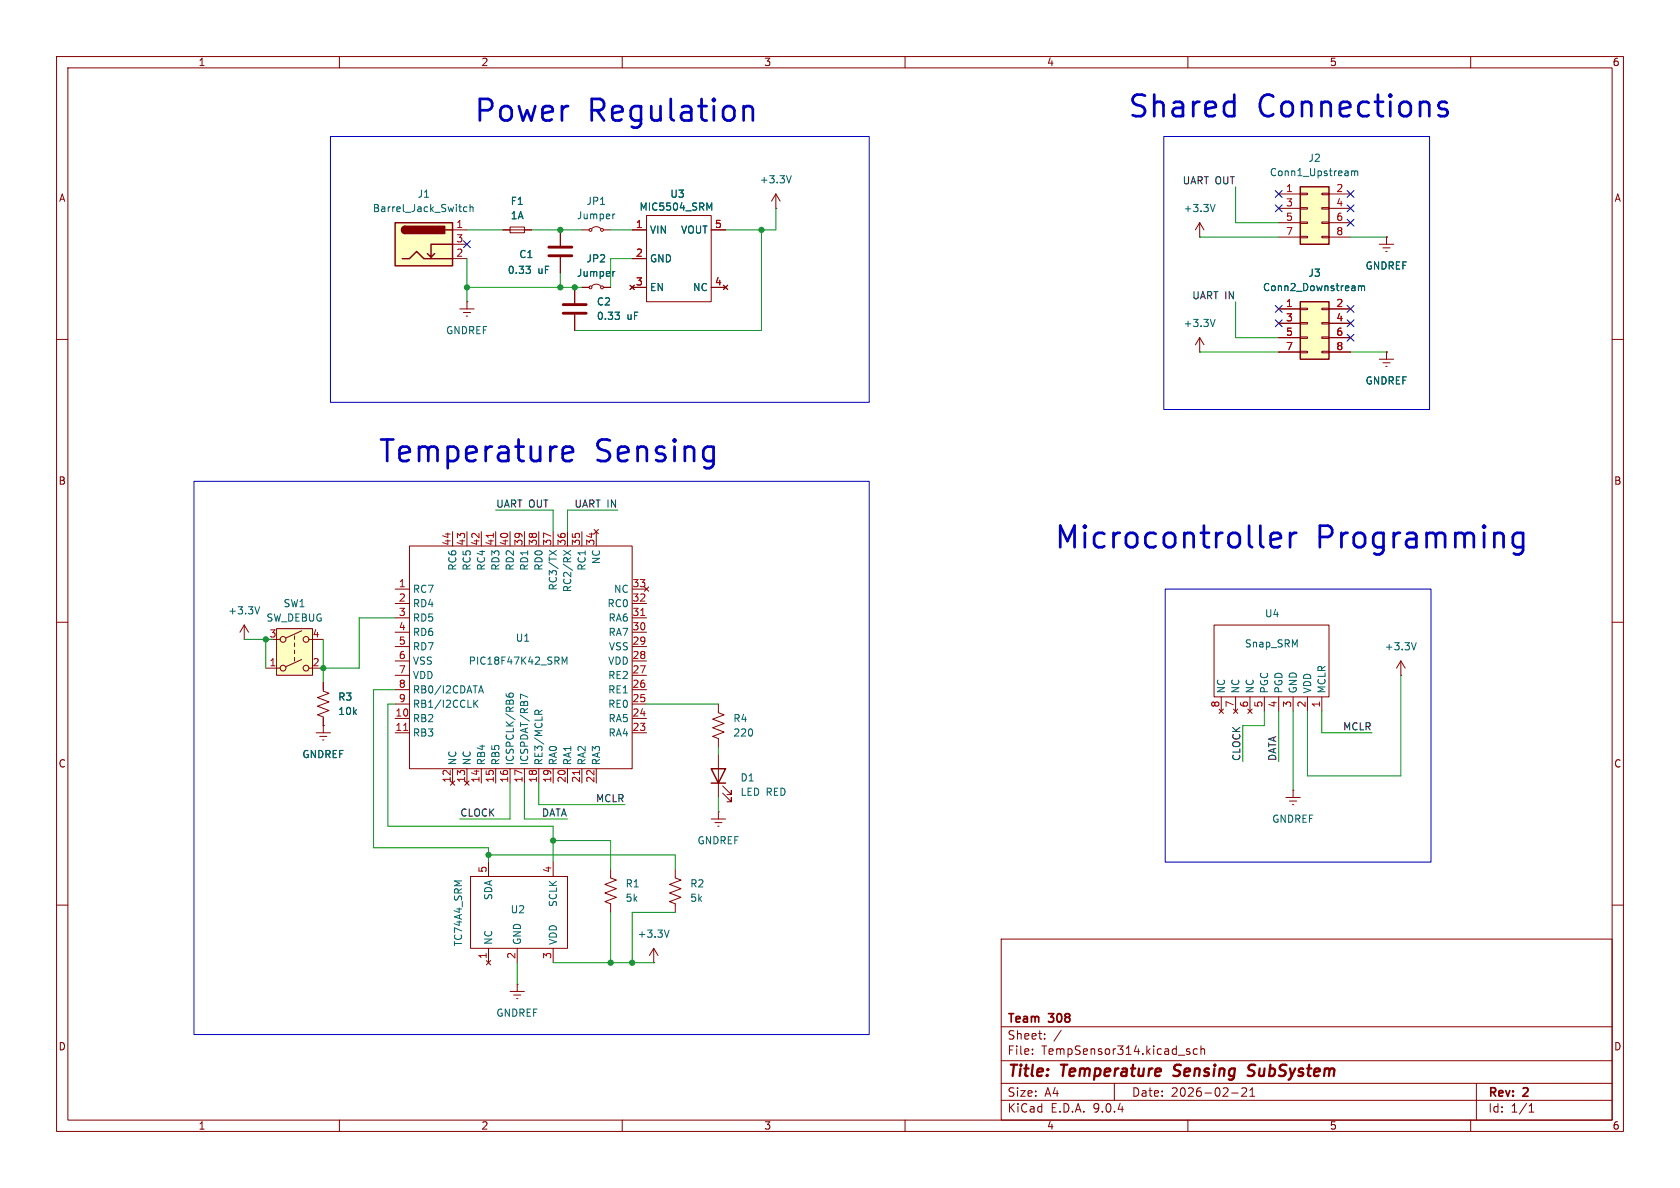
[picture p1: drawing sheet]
<svg xmlns="http://www.w3.org/2000/svg" width="297mm" height="210mm" viewBox="0 0 297 210" stroke-linecap="round" stroke-linejoin="round" font-family="sans-serif">
<g fill="none" stroke="#840000" stroke-width=".18">
<path d="M10 10h277v190h-277zM12 12h273v186h-273zM60 10v2M110 10v2M160 10v2M210 10v2M260 10v2M102.9 50.8h1.2M104.6 50.5a1.08 1.08 0 0 1 1.6 0M106.7 50.8h1.2M10 60h2M285 60h2"/>
<path d="M10 110h2M285 110h2M127 124.5v1.5l1 .4-2 .7 2 .8-2 .8 2 .7-2 .8 1 .4v1.5M10 160h2M177 166h108v32h-108zM285 160h2M60 198v2M110 198v2M160 198v2M177 194.5h108M177 191.5h108M177 187.5h108"/>
<path d="M177 181.5h108M182.5 186.3v.1M182.5 185.5v.1M184.7 183.6v.1M184.7 182.8v.1M187.6 182.1l-1.3 2M197 191.5v3M210 185.9l.3 .1 .1 .2-.2 .2h-.3M210 185.4l.3 .1M210 198v2M211.7 185.5l-.5-.1-.2 .3v.4l.1 .2h.6M212.3 185.5l.2-.1 .4 .1 .1 .9"/>
<path d="M212.3 184.9v1.5M217.7 193.2h1.2M220.3 192.4v.5l-.8 .9h.9M221 193.8h.8M221 192.7l.4-.4v1.5M260 198v2M261 191.5v6.5M270.3 196.6h.9M270.3 195.5l.4-.4v1.5"/>
<circle cx="104.4" cy="50.8" r=".25"/>
<circle cx="106.4" cy="50.8" r=".25"/>
</g>
<path d="M207.4 190.1l.3 .1M207.7 188.4l-.1 .4v.2M221.6 190a.85 .85 0 0 1-1 .1M221.6 188.2l-.6 .1a.46 .46 0 0 0-.3 .5 .46 .46 0 0 0 .4 .4l.5 .2" fill="none" stroke="#840000" stroke-width=".4"/>
<path d="M108.7 48l-.3 .1" fill="none" stroke="#006464" stroke-width=".18"/>
<path d="M48.9 111.1h6.3v8.3h-6.3z" fill="#ffffc2"/>
<g fill="none" stroke="#840000" stroke-width=".18">
<path d="M212.1 59.7l-.8 1.3M212.1 59.7l.8 1.3M212.1 59.7v2.5M212.1 62.2h.1M43.2 113h.1M43.2 110.5l-.8 1.3M43.2 110.5l.7 1.3M43.2 110.5v2.5M47 113h2.5M47 118.1h2.5M48.9 111.1h6.3v8.3h-6.3zM52.1 112.4v.6"/>
<path d="M52.1 113.7v.6M52.1 114.9v.7M52.1 116.2v.6M53.3 111.5l-2.8 1.3M53.3 116.6l-2.8 1.3M54.6 113h2.5M54.6 118.1h2.5M55.9 129.5h2.5M56.5 130.2h1.3M57 130.8h.3M57.1 120.7v1.5l1.1 .4-2.1 .7 2.1 .8-2.1 .7 2.1 .8-2.1 .8 1 .3v2.8M57.1 128.3h.1"/>
<path d="M127 133.4v7.6M127.8 138.9l1.5 1.6v-.8v.8h-.8M83.2 154.9h17.1v12.7h-17.1zM86.4 152.4v2.5M97.8 152.4v2.5M107.9 153.7v1.5l1.1 .4-2.1 .7 2.1 .8-2.1 .8 2.1 .7-2.1 .8 1 .4v1.5M119.4 153.7v1.5l1 .4-2 .7 2 .8-2 .8 2 .7-2 .8 1 .4v1.5M125.7 144.8h2.6M126.4 145.4h1.2M126.9 146.1h.2M127 143.5h.1M127 143.5v1.3"/>
<path d="M127.8 140.2l1.5 1.5v-.7v.7h-.8M86 169.8l.7 .8M86.4 167.6v2.6M86.7 169.8l-.7 .8M90.2 175.3h2.5M90.8 175.9h1.3M91.3 176.5h.3M91.4 174h.1M91.4 167.6v2.6M91.4 174v1.3M97.8 167.6v2.6M115.6 170.2h.1"/>
<path d="M115.6 167.6l-.8 1.3M115.6 167.6l.7 1.3M115.6 167.6v2.6"/>
<circle cx="50" cy="118.1" r=".51"/>
<circle cx="50" cy="113" r=".51"/>
<circle cx="54.1" cy="118.1" r=".51"/>
<circle cx="54.1" cy="113" r=".51"/>
</g>
<path d="M214.8 56.5l-.4 1.2M45.9 107.3l-.4 1.2M118.3 164.4l-.4 1.3" fill="none" stroke="#006464" stroke-width=".18"/>
<path d="M125.7 135.9h2.6l-1.3 2.5zM125.7 138.4h2.6" fill="none" stroke="#840000" stroke-width=".25"/>
<path d="M229.9 53.3h5v10.2h-5z" fill="#ffffc2"/>
<path d="M229.9 53.3h5v10.2h-5z" fill="none" stroke="#840000" stroke-width=".25"/>
<g fill="none" stroke="#840000" stroke-width=".18">
<path d="M226.1 54.6h3.8M226.1 57.2h3.8M226.1 59.7h3.8M229.9 54.5h1.2v.2h-1.2zM229.9 57h1.2v.3h-1.2zM229.9 59.6h1.2v.2h-1.2zM233.7 54.5h1.2v.2h-1.2zM233.7 57h1.2v.3h-1.2zM233.7 59.6h1.2v.2h-1.2zM234.9 54.6h3.9M234.9 57.2h3.9M234.9 59.7h3.9"/>
<path d="M243.8 43.2h2.6M244.5 43.8h1.2M245 44.5h.2M245.1 41.9h.1M245.1 41.9v1.3M226.1 62.2h3.8M229.9 62.1h1.2v.3h-1.2zM233.7 62.1h1.2v.3h-1.2zM234.9 62.2h3.9M243.8 63.5h2.6M244.5 64.1h1.2M245 64.8h.2"/>
<path d="M245.1 62.2h.1M245.1 62.2v1.3M228.6 139.7h.1M228.6 139.7v1.3M227.3 141h2.6M228 141.6h1.2M228.5 142.2h.2"/>
</g>
<path d="M240.2 50.5v.9M240.2 50.7l.3-.2 .2 .2M240.7 50.7l.2-.2 .3 .1v.8M240.7 50.7v.7" fill="none" stroke="#006464" stroke-width=".18"/>
<path d="M69.8 39.4h10.2v7.6h-10.2z" fill="#ffffc2"/>
<path d="M69.8 39.4h10.2v7.6h-10.2zM71.1 45.7h1.3l1.3-1.2 1.2 1.2h5.1M71.6 40a.64 .64 0 0 0-.6 .6 .64 .64 0 0 0 .6 .7M76.8 44.8l-.6 .7M78.7 40.6h1.3M80 43.2h-3.8v2.3l-.6-.7" fill="none" stroke="#840000" stroke-width=".25"/>
<g fill="#840000" stroke="#840000" stroke-width=".25">
<path d="M71.2 40.2l.4-.2v1.3a.63 .63 0 0 1-.6-.4 .63 .63 0 0 1 .2-.7z"/>
<path d="M71.6 40h7v1.3h-7z"/>
</g>
<g fill="none" stroke="#840000" stroke-width=".18">
<path d="M114.3 38.1h11.4v15.2h-11.4zM137.2 36.8h.1M137.2 34.3l-.8 1.3M137.2 34.3l.7 1.3M137.2 34.3v2.5M80 40.6h2.5M80 43.2h2.5M80 45.7h2.5M88.9 40.6h5.1M90.2 40.1h2.5v1h-2.5zM99.1 40.6v2.8M99.1 45.5v2.8"/>
<path d="M102.9 40.6h1.2M104.6 40.4a1.08 1.08 0 0 1 1.6 0M106.7 40.6h1.2M111.4 50.4l.7 .8M111.8 40.6h2.5M111.8 45.7h2.5M111.8 50.8h2.5M112.1 50.4l-.7 .8M125.7 40.6h2.6M125.7 50.8h2.6M127.9 50.4l.8 .8M128.7 50.4l-.8 .8"/>
<path d="M214.6 110.5h20.3v12.7h-20.3zM215.5 125.3l.8 .8M215.9 123.2v2.5M216.3 125.3l-.8 .8M218.1 125.3l.7 .8M218.4 123.2v2.5M218.8 125.3l-.7 .8M220.6 125.3l.8 .8M221 123.2v2.5M221.4 125.3l-.8 .8M223.5 123.2v2.5M226.1 123.2v2.5"/>
<path d="M228.6 123.2v2.5M231.1 123.2v2.5M233.7 123.2v2.5"/>
<circle cx="104.4" cy="40.6" r=".25"/>
<circle cx="106.4" cy="40.6" r=".25"/>
</g>
<path d="M82.5 36.6h-.3l-.3 .2 .2 .5h.4M83.1 36.7l.2-.1h.3v.8M83.1 36.1v1.3M108.7 37.8l-.3 .2M125.4 36.8l.4-.9v1.3M139.9 31.1l-.4 1.2M93 47.1h.8l-.5 .4M93.6 47.6l.2 .2-.2 .5" fill="none" stroke="#006464" stroke-width=".18"/>
<path d="M97 43.7h4.1M97 45.2h4.1" fill="none" stroke="#840000" stroke-width=".51"/>
<path d="M229.9 33h5v10.2h-5z" fill="#ffffc2"/>
<path d="M229.9 33h5v10.2h-5z" fill="none" stroke="#840000" stroke-width=".25"/>
<g fill="none" stroke="#840000" stroke-width=".18">
<path d="M212.1 39.4l-.8 1.2M212.1 39.4l.8 1.2M212.1 39.4v2.5M226.1 34.3h3.8M226.1 36.8h3.8M226.1 39.4h3.8M229.9 34.2h1.2v.2h-1.2zM229.9 36.7h1.2v.3h-1.2zM229.9 39.2h1.2v.3h-1.2zM233.7 34.2h1.2v.2h-1.2zM233.7 36.7h1.2v.3h-1.2zM233.7 39.2h1.2v.3h-1.2z"/>
<path d="M234.9 34.3h3.9M234.9 36.8h3.9M234.9 39.4h3.9M81.3 54.6h2.5M81.9 55.2h1.3M82.4 55.9h.3M82.5 53.3h.1M82.5 53.3v1.3M88.9 40.6h1.3M92.7 40.6h1.3M99.1 40.6v2.8M99.1 45.5v2.8"/>
<path d="M101.6 50.8v2.8M101.6 55.6v2.8M102.9 50.8h1.2M106.7 50.8h1.2M111.4 50.4l.7 .8M111.8 40.6h2.5M111.8 50.8h2.5M111.8 45.7h2.5M112.1 50.4l-.7 .8M125.7 40.6h2.6M125.7 50.8h2.6M127.9 50.4l.8 .8"/>
<path d="M128.7 50.4l-.8 .8M212.1 41.9h.1M226.1 41.9h3.8M226.1 54.6h3.8M226.1 57.2h3.8M226.1 59.7h3.8M229.9 41.8h1.2v.2h-1.2zM233.7 41.8h1.2v.2h-1.2zM234.9 41.9h3.9M234.9 54.6h3.9M234.9 57.2h3.9M234.9 59.7h3.9"/>
<path d="M245.1 41.9h.1M226.1 62.2h3.8M234.9 62.2h3.9M245.1 62.2h.1M72.4 96.5h39.4v39.4h-39.4zM80 94v2.5M82.5 94v2.5M85.1 94v2.5M87.6 94v2.5M90.2 94v2.5M92.7 94v2.5M95.2 94v2.5"/>
<path d="M97.8 94v2.5M100.3 94v2.5M102.9 94v2.5M105 93.6l.8 .8M105.4 94v2.5M105.8 93.6l-.8 .8M69.8 104.1h2.6M69.8 106.7h2.6M69.8 109.2h2.6M69.8 111.8h2.6M69.8 114.3h2.6M69.8 116.8h2.6"/>
<path d="M69.8 119.4h2.6M111.8 104.1h2.5M111.8 106.7h2.5M111.8 109.2h2.5M111.8 111.8h2.5M111.8 114.3h2.5M111.8 116.8h2.5M111.8 119.4h2.5M113.9 103.8l.8 .7M114.7 103.8l-.8 .7M247.6 119.4h.1M247.6 116.8l-.7 1.3"/>
<path d="M247.6 116.8l.8 1.3M247.6 116.8v2.6M57.1 128.3h.1M57.1 120.7v1.2M57.1 127v1.3M69.8 121.9h2.6M69.8 124.5h2.6M69.8 127h2.6M69.8 129.5h2.6M79.6 138l.8 .8M80 135.9v2.5M80.4 138l-.8 .8"/>
<path d="M82.5 135.9v2.5M85.1 135.9v2.5M87.6 135.9v2.5M90.2 135.9v2.5M92.7 135.9v2.5M95.2 135.9v2.5M97.8 135.9v2.5M100.3 135.9v2.5M102.9 135.9v2.5M105.4 135.9v2.5M111.8 121.9h2.5M111.8 124.5h2.5"/>
<path d="M111.8 127h2.5M111.8 129.5h2.5"/>
</g>
<g fill="none" stroke="#006464" stroke-width=".18">
<path d="M125.4 36.8l.4-.9v1.3M214.8 36.1l-.4 1.3M238.9 30.2v.9M238.9 30.3l.4-.1 .2 .2M239.5 30.4l.2-.2 .3 .1v.8M239.5 30.4v.7M93 47.1h.8l-.5 .4M93.6 47.6l.2 .2-.2 .5M108.7 48l-.3 .1M108.7 55.2h.8l-.4 .5M109.4 55.7l.1 .2-.1 .5M240.2 50.5v.9"/>
<path d="M240.2 50.7l.3-.2 .2 .2M240.7 50.7l.2-.2 .3 .1v.8M240.7 50.7v.7M97.1 97.3l1.3 .9M98.4 97.3l-1.3 .9M99.6 97.3l1.3 .9M100.9 97.3l-1.3 .9M99.4 117.4v-1.3l.4 1 .4-1v1.3M250.4 113.6l-.5 1.3M83.8 123.8v1.2M83.9 124.3l.6 .7M84.5 123.8l-.7 .7"/>
<path d="M84.6 122.5l.4-1.3 .5 1.3M84.7 122.1h.6M89.5 122.6v.4a.86 .86 0 0 0 1.2 0l-.1-.4-.4-.1-.2 .3v.3l.2 .1M93.3 123.2l-1.3-.5v.8M94.6 126.3v-.5l.2-.3 .4 .2v.6M95.8 125.5l-.6 .5"/>
</g>
<path d="M87.2 94.3v.7M113.3 108.8h.7M71.4 129.1h.7M102.5 136.2v.7" fill="none" stroke="#a90000" stroke-width=".18"/>
<path d="M99.6 53.8h4M99.6 55.4h4" fill="none" stroke="#840000" stroke-width=".51"/>
<g fill="none" stroke="#009600" stroke-width=".18">
<path d="M137.2 36.8v3.8h-8.9M218.4 33v6.4h7.7M82.5 40.6h6.4M82.5 50.8h20.4M82.5 45.7v7.6M94 40.6h8.9M99.1 48.3v2.5M107.9 40.6h3.9M111.8 45.7h-3.9v5.1M134.6 40.6v17.8h-33M212.1 41.9h14M218.4 53.3v6.4h7.7"/>
<path d="M238.8 41.9h6.3M212.1 62.2h14M238.8 62.2h6.3M87.6 90.2h10.2v3.8M109.2 90.2h-8.9v3.8M43.2 113h5.1M47 113v5.1M57.1 113v7.7M69.8 109.2h-6.3v8.9h-6.4M247.6 119.4v17.8h-16.5v-11.5M69.8 124.5h-1.2v21.6h29.2v6.3M69.8 121.9h-3.8v28h20.4v2.5"/>
<path d="M90.2 138.4v6.4h-8.9M92.7 138.4v6.4h7.6M95.2 138.4v3.8h15.3M114.3 124.5h12.7M127 132.1v1.3M223.5 125.7v2.6h-3.8v6.3M226.1 125.7v8.9M228.6 125.7v14M233.7 125.7v3.8h8.9M86.4 151.1h33v2.6M97.8 148.6h10.1v5.1M127 141v2.5"/>
<path d="M91.4 170.2v3.8M97.8 170.2h17.8M107.9 161.3v8.9M119.4 161.3h-7.6v8.9"/>
</g>
<g fill="none" stroke="#000084" stroke-width=".18">
<path d="M225.5 36.2l1.2 1.2M225.5 33.7l1.2 1.2M226.7 36.2l-1.2 1.2M226.7 33.7l-1.2 1.2M238.2 38.8l1.2 1.2M238.2 36.2l1.2 1.2M238.2 33.7l1.2 1.2M239.4 38.8l-1.2 1.2M239.4 36.2l-1.2 1.2M239.4 33.7l-1.2 1.2M81.9 42.6l1.3 1.2M83.2 42.6l-1.3 1.2"/>
<path d="M225.5 54l1.2 1.2M225.5 56.5l1.2 1.3M226.7 54l-1.2 1.2M226.7 56.5l-1.2 1.3M238.2 56.5l1.2 1.3M238.2 54l1.2 1.2M238.2 59.1l1.2 1.2M239.4 56.5l-1.2 1.3M239.4 54l-1.2 1.2M239.4 59.1l-1.2 1.2"/>
</g>
<path d="M58.4 24.1h95.3v47h-95.3zM205.7 24.1h47v48.3h-47zM34.3 85.1h119.4v97.8h-119.4zM206 104.1h47v48.3h-47z" fill="none" stroke="#0000c2" stroke-width=".18"/>
<g fill="none" stroke="#0000c2" stroke-width=".48">
<path d="M131.5 18.8v2.5M131.5 19.1a.95 .95 0 0 1 1.6 .2v2M217.8 18l.4 .2M218.2 16.7v3.8M255.8 18.2l-.4-.2h-.5l-.4 .2-.2 .3 .2 .6 1.3 .3 .1 .4-.1 .6-.4 .1h-.7l-.4-.1M218.2 20.4l-.4 .1M125.8 79l.3 .1M126.1 79v3l-.1 .4M99.5 80.2l1.8-.3-.2-.8-.4-.1h-.7l-.3 .1-.2 .4v1.5l.2 .3 .3 .2h.7l.4-.2M126.1 81.3l-.3 .2M222.8 96.2l.2 .4 .4 .1M224.6 95.5l1.8-.4-.1-.7-.4-.2h-.7l-.4 .2-.2 .3v1.5l.2 .4 .4 .1h.7l.4-.1"/>
<path d="M228.1 94.2v2.5M229.2 94.2a.97 .97 0 0 0-1.1 .7M269.3 94.4l-.4-.2h-.7l-.6 .4-.2 .3v1.1l.4 .6 .4 .1h.7l.4-.1M269.3 94.2v3.1a1.03 1.03 0 0 1-1.7 .5"/>
</g>
<g fill="#009600" stroke="#009600" stroke-width=".18">
<circle cx="99.1" cy="50.8" r=".46"/>
<circle cx="101.6" cy="50.8" r=".46"/>
<circle cx="99.1" cy="40.6" r=".46"/>
<circle cx="134.6" cy="40.6" r=".46"/>
<circle cx="47" cy="113" r=".46"/>
<circle cx="82.5" cy="50.8" r=".46"/>
<circle cx="111.8" cy="170.2" r=".46"/>
<circle cx="107.9" cy="170.2" r=".46"/>
<circle cx="97.8" cy="148.6" r=".46"/>
<circle cx="86.4" cy="151.1" r=".46"/>
<circle cx="57.1" cy="118.1" r=".46"/>
</g>
<g font-size="5.3" fill="#0000c2">
<text x="83.6" y="22.2">Power</text>
<text x="104" y="22.2">Regulation</text>
<text x="199.2" y="21.4">Shared</text>
<text x="222.3" y="21.4">Connections</text>
<text x="66.7" y="82.4">Temperature</text>
<text x="105.3" y="82.4">Sensing</text>
<text x="186.2" y="97.6">Microcontroller</text>
<text x="232.8" y="97.6">Programming</text>
</g>
<g font-size="2.8" fill="#840000">
<text x="178" y="190.9">Title:</text>
<text x="187.7" y="190.9">Temperature</text>
<text x="208.4" y="190.9">Sensing</text>
<text x="222.3" y="190.9">SubSystem</text>
</g>
<g font-size="2.1" fill="#840000">
<text x="178" y="184">Sheet:</text>
<text x="178" y="181.2">Team</text>
<text x="185.5" y="181.2">308</text>
<text x="178" y="186.7">File:</text>
<text x="184.1" y="186.7">TempSensor314.kicad_sch</text>
<text x="178" y="196.9">KiCad</text>
<text x="178" y="194.1">Size:</text>
<text x="184.7" y="194.1">A4</text>
<text x="185.7" y="196.9">E.D.A.</text>
<text x="193.3" y="196.9">9.0.4</text>
<text x="200" y="194.1">Date:</text>
<text x="207" y="194.1">2026-02-21</text>
<text x="263" y="194.3">Rev:</text>
<text x="263" y="196.9">Id:</text>
<text x="267.1" y="196.9">1/1</text>
<text x="269.4" y="194.3">2</text>
</g>
<g font-size="1.8" fill="#840000">
<text x="35" y="11.9">1</text>
<text x="85" y="11.9">2</text>
<text x="135" y="11.9">3</text>
<text x="185" y="11.9">4</text>
<text x="235" y="11.9">5</text>
<text x="285" y="11.9">6</text>
<text x="10.3" y="35.9">A</text>
<text x="285.3" y="35.9">A</text>
<text x="10.3" y="85.9">B</text>
<text x="285.3" y="85.9">B</text>
<text x="10.3" y="135.9">C</text>
<text x="285.3" y="135.9">C</text>
<text x="10.3" y="185.9">D</text>
<text x="285.3" y="185.9">D</text>
<text x="35" y="199.9">1</text>
<text x="85" y="199.9">2</text>
<text x="135" y="199.9">3</text>
<text x="185" y="199.9">4</text>
<text x="235" y="199.9">5</text>
<text x="285" y="199.9">6</text>
</g>
<g font-size="1.8" fill="#006464">
<text x="231.2" y="28.8">J2</text>
<text x="73.7" y="35.2">J1</text>
<text x="118.4" y="35.2">U3</text>
<text x="134.2" y="32.6">+3.3V</text>
<text x="224.4" y="31.3">Conn1_Upstream</text>
<text x="65.8" y="37.7">Barrel_Jack_Switch</text>
<text x="90.2" y="36.4">F1</text>
<text x="90.2" y="39">1A</text>
<text x="101.9" y="39">Jumper</text>
<text x="103.6" y="36.4">JP1</text>
<text x="113" y="37.4">MIC5504_SRM</text>
<text x="114.8" y="41.5">VIN</text>
<text x="120.3" y="41.5">VOUT</text>
<text x="209.1" y="37.7">+3.3V</text>
<text x="91.7" y="45.8">C1</text>
<text x="103.6" y="46.6">JP2</text>
<text x="114.8" y="46.6">GND</text>
<text x="241.3" y="47.9">GNDREF</text>
<text x="89.7" y="48.6">0.33</text>
<text x="95.1" y="48.6">uF</text>
<text x="101.9" y="49.1">Jumper</text>
<text x="114.8" y="51.7">EN</text>
<text x="122.4" y="51.7">NC</text>
<text x="223.2" y="51.7">Conn2_Downstream</text>
<text x="231.2" y="49.1">J3</text>
<text x="78.8" y="59.3">GNDREF</text>
<text x="105.4" y="54.2">C2</text>
<text x="105.4" y="56.7">0.33</text>
<text x="110.8" y="56.7">uF</text>
<text x="209.1" y="58">+3.3V</text>
<text x="241.3" y="68.2">GNDREF</text>
<text x="80.9" y="101" transform="rotate(-90 80.9 101)">RC6</text>
<text x="83.4" y="101" transform="rotate(-90 83.4 101)">RC5</text>
<text x="86" y="101" transform="rotate(-90 86 101)">RC4</text>
<text x="88.5" y="101" transform="rotate(-90 88.5 101)">RD3</text>
<text x="91" y="101" transform="rotate(-90 91 101)">RD2</text>
<text x="93.6" y="101" transform="rotate(-90 93.6 101)">RD1</text>
<text x="96.1" y="101" transform="rotate(-90 96.1 101)">RD0</text>
<text x="103.7" y="101" transform="rotate(-90 103.7 101)">RC1</text>
<text x="106.3" y="99.8" transform="rotate(-90 106.3 99.8)">NC</text>
<text x="50" y="107.5">SW1</text>
<text x="72.9" y="105">RC7</text>
<text x="72.9" y="107.5">RD4</text>
<text x="98.7" y="104.5" transform="rotate(-90 98.7 104.5)">RC3/TX</text>
<text x="101.2" y="104.8" transform="rotate(-90 101.2 104.8)">RC2/RX</text>
<text x="107.3" y="107.5">RC0</text>
<text x="108.4" y="105">NC</text>
<text x="40.2" y="108.8">+3.3V</text>
<text x="47" y="110.1">SW_DEBUG</text>
<text x="72.9" y="110.1">RD5</text>
<text x="72.9" y="112.6">RD6</text>
<text x="91.1" y="113.6">U1</text>
<text x="107.5" y="110.1">RA6</text>
<text x="107.5" y="112.6">RA7</text>
<text x="223.5" y="109.3">U4</text>
<text x="72.9" y="115.2">RD7</text>
<text x="72.9" y="117.7">VSS</text>
<text x="82.8" y="117.7">PIC18F47K42_SRM</text>
<text x="107.4" y="117.7">VDD</text>
<text x="107.5" y="115.2">VSS</text>
<text x="220" y="114.7">Snap_SRM</text>
<text x="244.7" y="115.2">+3.3V</text>
<text x="59.7" y="124.1">R3</text>
<text x="72.9" y="120.2">VDD</text>
<text x="72.9" y="122.8">RB0/I2CDATA</text>
<text x="72.9" y="125.3">RB1/I2CCLK</text>
<text x="107.4" y="120.2">RE2</text>
<text x="107.4" y="122.8">RE1</text>
<text x="107.4" y="125.3">RE0</text>
<text x="216.8" y="122.7" transform="rotate(-90 216.8 122.7)">NC</text>
<text x="219.3" y="122.7" transform="rotate(-90 219.3 122.7)">NC</text>
<text x="221.8" y="122.7" transform="rotate(-90 221.8 122.7)">NC</text>
<text x="224.4" y="122.7" transform="rotate(-90 224.4 122.7)">PGC</text>
<text x="226.9" y="122.7" transform="rotate(-90 226.9 122.7)">PGD</text>
<text x="229.5" y="122.7" transform="rotate(-90 229.5 122.7)">GND</text>
<text x="232" y="122.7" transform="rotate(-90 232 122.7)">VDD</text>
<text x="234.5" y="122.7" transform="rotate(-90 234.5 122.7)">MCLR</text>
<text x="59.7" y="126.6">10k</text>
<text x="72.9" y="127.9">RB2</text>
<text x="72.9" y="130.4">RB3</text>
<text x="107.5" y="127.9">RA5</text>
<text x="107.5" y="130.4">RA4</text>
<text x="129.5" y="127.9">R4</text>
<text x="129.5" y="130.4">220</text>
<text x="53.4" y="134.2">GNDREF</text>
<text x="80.9" y="135.4" transform="rotate(-90 80.9 135.4)">NC</text>
<text x="83.4" y="135.4" transform="rotate(-90 83.4 135.4)">NC</text>
<text x="86" y="135.4" transform="rotate(-90 86 135.4)">RB4</text>
<text x="88.5" y="135.4" transform="rotate(-90 88.5 135.4)">RB5</text>
<text x="91" y="135.4" transform="rotate(-90 91 135.4)">ICSPCLK/RB6</text>
<text x="93.6" y="135.4" transform="rotate(-90 93.6 135.4)">ICSPDAT/RB7</text>
<text x="96.1" y="135.4" transform="rotate(-90 96.1 135.4)">RE3/MCLR</text>
<text x="98.7" y="135.4" transform="rotate(-90 98.7 135.4)">RA0</text>
<text x="101.2" y="135.4" transform="rotate(-90 101.2 135.4)">RA1</text>
<text x="103.7" y="135.4" transform="rotate(-90 103.7 135.4)">RA2</text>
<text x="106.3" y="135.4" transform="rotate(-90 106.3 135.4)">RA3</text>
<text x="130.8" y="138.3">D1</text>
<text x="130.8" y="140.9">LED RED</text>
<text x="123.2" y="149.5">GNDREF</text>
<text x="224.8" y="145.6">GNDREF</text>
<text x="87.2" y="159.2" transform="rotate(-90 87.2 159.2)">SDA</text>
<text x="90.2" y="161.6">U2</text>
<text x="98.7" y="160.4" transform="rotate(-90 98.7 160.4)">SCLK</text>
<text x="110.5" y="157.1">R1</text>
<text x="110.5" y="159.6">5k</text>
<text x="121.9" y="157.1">R2</text>
<text x="121.9" y="159.6">5k</text>
<text x="81.9" y="167.4" transform="rotate(-90 81.9 167.4)">TC74A4_SRM</text>
<text x="87.2" y="167.1" transform="rotate(-90 87.2 167.1)">NC</text>
<text x="92.3" y="167.1" transform="rotate(-90 92.3 167.1)">GND</text>
<text x="98.7" y="167.1" transform="rotate(-90 98.7 167.1)">VDD</text>
<text x="112.6" y="166">+3.3V</text>
<text x="87.6" y="179.9">GNDREF</text>
</g>
<g font-size="1.8" fill="#0f0f0f">
<text x="209" y="32.7">UART OUT</text>
<text x="210.7" y="53">UART IN</text>
<text x="87.6" y="89.8">UART OUT</text>
<text x="101.5" y="89.8">UART IN</text>
<text x="237.3" y="129.2">MCLR</text>
<text x="219.4" y="134.6" transform="rotate(-90 219.4 134.6)">CLOCK</text>
<text x="225.7" y="134.6" transform="rotate(-90 225.7 134.6)">DATA</text>
<text x="105.3" y="141.9">MCLR</text>
<text x="81.3" y="144.4">CLOCK</text>
<text x="95.7" y="144.4">DATA</text>
</g>
<g font-size="1.8" fill="#a90000">
<text x="227.3" y="34">1</text>
<text x="236.1" y="34">2</text>
<text x="80.6" y="40.4">1</text>
<text x="112.3" y="40.4">1</text>
<text x="126.3" y="40.4">5</text>
<text x="227.3" y="36.6">3</text>
<text x="227.3" y="39.1">5</text>
<text x="227.3" y="41.7">7</text>
<text x="236.1" y="36.6">4</text>
<text x="236.1" y="39.1">6</text>
<text x="236.1" y="41.7">8</text>
<text x="80.6" y="42.9">3</text>
<text x="80.6" y="45.5">2</text>
<text x="112.3" y="45.5">2</text>
<text x="112.3" y="50.5">3</text>
<text x="126.3" y="50.5">4</text>
<text x="227.3" y="54.4">1</text>
<text x="227.3" y="56.9">3</text>
<text x="227.3" y="59.4">5</text>
<text x="236.1" y="54.4">2</text>
<text x="236.1" y="56.9">4</text>
<text x="236.1" y="59.4">6</text>
<text x="227.3" y="62">7</text>
<text x="236.1" y="62">8</text>
<text x="79.8" y="96.6" transform="rotate(-90 79.8 96.6)">44</text>
<text x="82.3" y="96.6" transform="rotate(-90 82.3 96.6)">43</text>
<text x="84.8" y="96.6" transform="rotate(-90 84.8 96.6)">42</text>
<text x="87.4" y="96.6" transform="rotate(-90 87.4 96.6)">41</text>
<text x="89.9" y="96.6" transform="rotate(-90 89.9 96.6)">40</text>
<text x="92.5" y="96.6" transform="rotate(-90 92.5 96.6)">39</text>
<text x="95" y="96.6" transform="rotate(-90 95 96.6)">38</text>
<text x="97.5" y="96.6" transform="rotate(-90 97.5 96.6)">37</text>
<text x="100.1" y="96.6" transform="rotate(-90 100.1 96.6)">36</text>
<text x="102.6" y="96.6" transform="rotate(-90 102.6 96.6)">35</text>
<text x="105.2" y="96.6" transform="rotate(-90 105.2 96.6)">34</text>
<text x="70.4" y="103.9">1</text>
<text x="70.4" y="106.4">2</text>
<text x="111.7" y="103.9">33</text>
<text x="111.7" y="106.4">32</text>
<text x="47.6" y="112.8">3</text>
<text x="55.2" y="112.8">4</text>
<text x="70.4" y="109">3</text>
<text x="70.4" y="111.5">4</text>
<text x="111.7" y="109">31</text>
<text x="111.7" y="111.5">30</text>
<text x="47.6" y="117.9">1</text>
<text x="55.2" y="117.9">2</text>
<text x="70.4" y="114">5</text>
<text x="70.4" y="116.6">6</text>
<text x="70.4" y="119.1">7</text>
<text x="111.7" y="114">29</text>
<text x="111.7" y="116.6">28</text>
<text x="111.7" y="119.1">27</text>
<text x="70.4" y="121.7">8</text>
<text x="70.4" y="124.2">9</text>
<text x="111.7" y="121.7">26</text>
<text x="111.7" y="124.2">25</text>
<text x="215.6" y="125.2" transform="rotate(-90 215.6 125.2)">8</text>
<text x="218.2" y="125.2" transform="rotate(-90 218.2 125.2)">7</text>
<text x="220.7" y="125.2" transform="rotate(-90 220.7 125.2)">6</text>
<text x="223.3" y="125.2" transform="rotate(-90 223.3 125.2)">5</text>
<text x="225.8" y="125.2" transform="rotate(-90 225.8 125.2)">4</text>
<text x="228.3" y="125.2" transform="rotate(-90 228.3 125.2)">3</text>
<text x="230.9" y="125.2" transform="rotate(-90 230.9 125.2)">2</text>
<text x="233.4" y="125.2" transform="rotate(-90 233.4 125.2)">1</text>
<text x="69.8" y="126.7">10</text>
<text x="69.8" y="129.3">11</text>
<text x="111.7" y="126.7">24</text>
<text x="111.7" y="129.3">23</text>
<text x="79.8" y="138.5" transform="rotate(-90 79.8 138.5)">12</text>
<text x="82.3" y="138.5" transform="rotate(-90 82.3 138.5)">13</text>
<text x="84.8" y="138.5" transform="rotate(-90 84.8 138.5)">14</text>
<text x="87.4" y="138.5" transform="rotate(-90 87.4 138.5)">15</text>
<text x="89.9" y="138.5" transform="rotate(-90 89.9 138.5)">16</text>
<text x="92.5" y="138.5" transform="rotate(-90 92.5 138.5)">17</text>
<text x="95" y="138.5" transform="rotate(-90 95 138.5)">18</text>
<text x="97.5" y="138.5" transform="rotate(-90 97.5 138.5)">19</text>
<text x="100.1" y="138.5" transform="rotate(-90 100.1 138.5)">20</text>
<text x="102.6" y="138.5" transform="rotate(-90 102.6 138.5)">21</text>
<text x="105.2" y="138.5" transform="rotate(-90 105.2 138.5)">22</text>
<text x="86.1" y="154.4" transform="rotate(-90 86.1 154.4)">5</text>
<text x="97.5" y="154.4" transform="rotate(-90 97.5 154.4)">4</text>
<text x="86.1" y="169.6" transform="rotate(-90 86.1 169.6)">1</text>
<text x="91.2" y="169.6" transform="rotate(-90 91.2 169.6)">2</text>
<text x="97.5" y="169.6" transform="rotate(-90 97.5 169.6)">3</text>
</g>
</svg>
